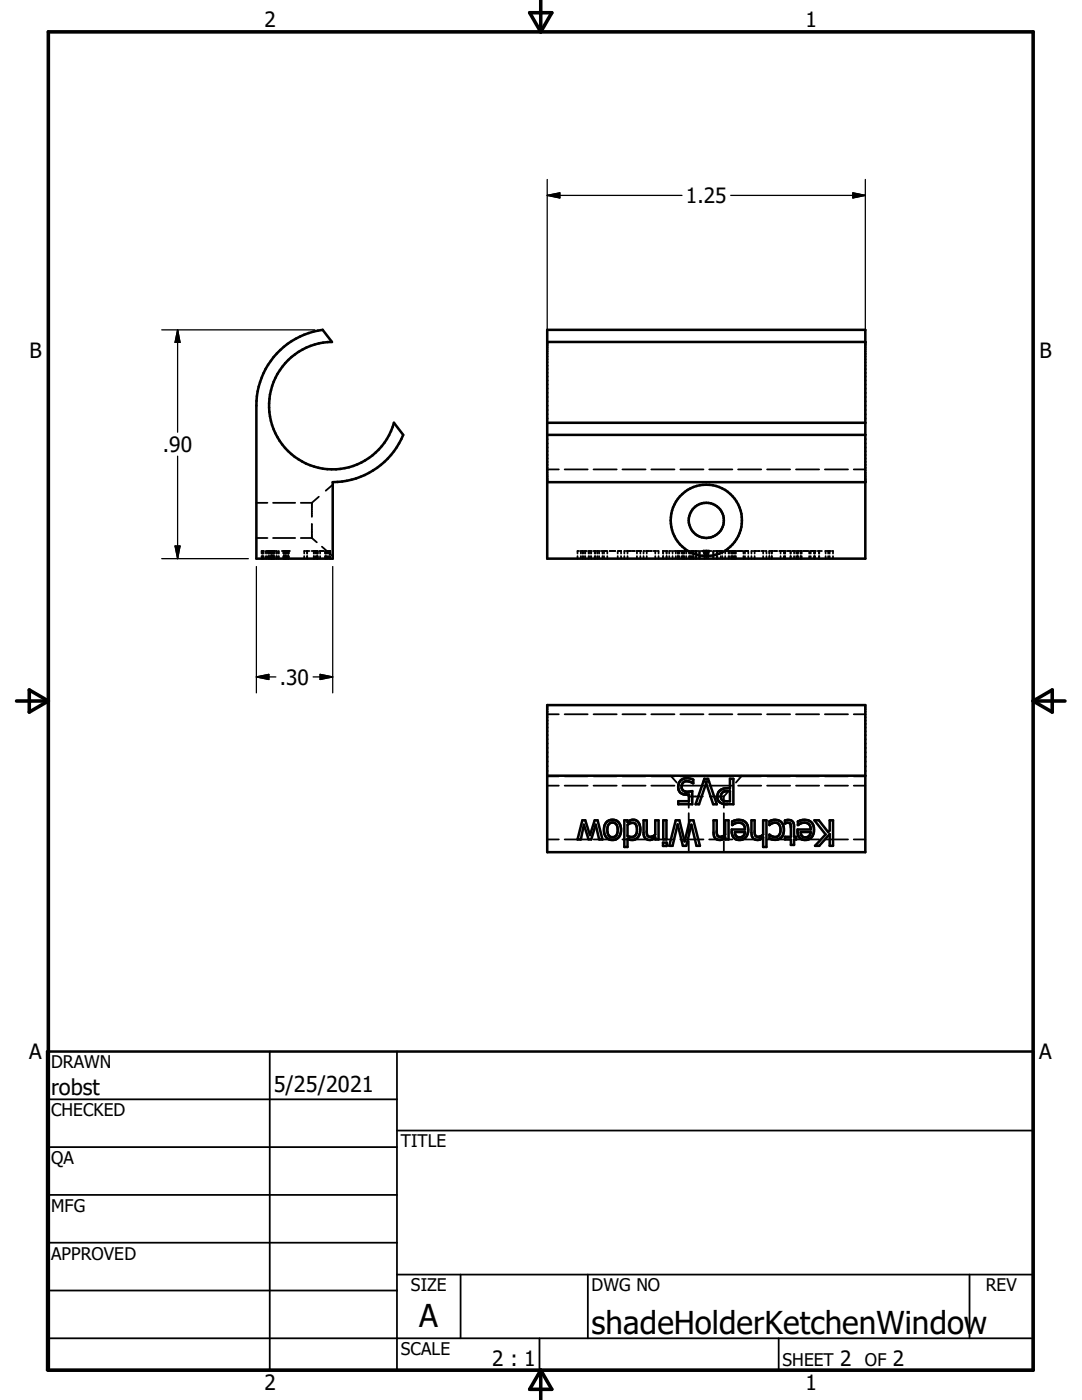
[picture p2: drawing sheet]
<svg xmlns="http://www.w3.org/2000/svg" width="216mm" height="279mm" viewBox="0 0 216 279" stroke-linecap="round" stroke-linejoin="round" font-family="sans-serif">
<g fill="none" stroke="#000" stroke-width=".51">
<path d="M55.9 69.8a15.3 15.3 0 0 1 8.5-4l1.8 2.4a12.7 12.7 0 0 0-12.5 11.7 12.7 12.7 0 0 0 10.4 13.5 12.7 12.7 0 0 0 14.5-9l1.9 2.4a15.3 15.3 0 0 1-14.1 9.4v15.3h-15.2v-30.5a15.3 15.3 0 0 1 4.7-11.2zM109.2 65.8h63.5v45.7h-63.5zM109.2 68.2h63.5M109.2 96.2h63.5M109.2 86.8h63.5M109.2 84.4h63.5M140.4 110h1.1l-.2 .4h-.4h-.4zM140.9 110v.4M109.2 140.7h63.5v29.4h-63.5zM109.2 154.8h63.5M135.9 155.7a2.24 2.24 0 0 1 2.4-.1v.7h-.1a1.57 1.57 0 0 0-2 .1 1.08 1.08 0 0 0 0 1.2 1.08 1.08 0 0 0 1.2 .4l.7-.1v2.6h-2.8v-.6h2.2v-1.4a1.66 1.66 0 0 1-2-.7 1.66 1.66 0 0 1 .4-2.1zM140.4 156h1.1"/>
<path d="M140.5 155.4h.8l1.7 5.1h-.7l-1.4-4.2-1.4 4.2h-.7zM144.1 158.2l.6-.3h1v2h-.6a1.02 1.02 0 0 1-1.2-.5 1.02 1.02 0 0 1 .2-1.2zM145.7 155.4h.6v5.1h-1.5a1.62 1.62 0 0 1-1.7-1.7 1.62 1.62 0 0 1 2-1.5h.6zM116.2 163.7h.6l.9 3 1-3h.5l1 3.8h-.6l-.7-2.9-.9 2.9h-.6l-.9-2.9-.6 2.9h-.7zM121.1 164a1.77 1.77 0 0 1 2.1-.1 1.77 1.77 0 0 1 .7 1.9 1.74 1.74 0 0 1-2 1.8 1.74 1.74 0 0 1-1.4-2.2l.1-.6zM121.6 164.3a1.1 1.1 0 0 1 1.3 .1 1.1 1.1 0 0 1 .4 1.2 1.08 1.08 0 0 1-.5 1.3 1.08 1.08 0 0 1-1.3-.2 2.16 2.16 0 0 1 .1-2.4zM124.6 163.7h.6v.4a1.47 1.47 0 0 1 1.8-.3 1.47 1.47 0 0 1 .8 1.6 1.75 1.75 0 0 1-.6 1.8 1.75 1.75 0 0 1-2 .2v1.6h-.6zM125.2 164.6a1.02 1.02 0 0 1 1.2-.4 1.02 1.02 0 0 1 .7 1.1 1.28 1.28 0 0 1-1.3 1.7l-.6-.2zM128.4 163.7h.6v2.4a.83 .83 0 0 0 .6 .9 .83 .83 0 0 0 .9-.3l.2-.1v-2.9h.7v3.8h-.7v-.4l-.1 .1a1.28 1.28 0 0 1-1.3 .4 1.28 1.28 0 0 1-.9-1.1zM132.3 168.2h.7v.6h-.7zM132.3 163.7h.7v3.8h-.7zM134.8 163.7h.8l1 4.2 1-4.2h.8l1.3 5.1h-.7l-1-4.2-1.1 4.2h-.6l-1.1-4.3-1 4.3h-.7z"/>
<path d="M142.4 163.7h.6v2.4a.83 .83 0 0 0 .5 .9 .83 .83 0 0 0 1-.3l.2-.1v-2.9h.7v3.8h-.7v-.4a1.29 1.29 0 0 1-1.5 .4 1.29 1.29 0 0 1-.8-1.3zM146.1 163.9a2.01 2.01 0 0 1 3.2 1.5 1.73 1.73 0 0 1-.9 2 1.73 1.73 0 0 1-2.2-.6l-.2-1.3h2.6a1.43 1.43 0 0 0-.9-1.3 1.43 1.43 0 0 0-1.6 .5zM146.6 166.1h2a1 1 0 0 1-1 1 1 1 0 0 1-1-1zM149.9 163.7h.7v2.4a.83 .83 0 0 0 .5 .9 .83 .83 0 0 0 1-.3l.2-.1v-2.9h.6v5.3h-.6v-1.9a1.3 1.3 0 0 1-1.5 .4 1.3 1.3 0 0 1-.9-1.3zM153.5 164.7v-.8a1.89 1.89 0 0 1 2.2 .1 1.89 1.89 0 0 1 .7 2.1 1.82 1.82 0 0 1-2.9 1.2v-.7M153.5 164.7h.1M153.5 166.6h.1M153.5 164.7a1.27 1.27 0 0 1 1.7-.4 1.27 1.27 0 0 1 .5 1.6 1.23 1.23 0 0 1-.8 1.1 1.23 1.23 0 0 1-1.4-.4M156.6 163.7a1.21 1.21 0 0 1 1.8 1.2v2.1h.5v.5h-.5v1.1h-.6v-1.1h-1.2v-.5h1.2v-2.2a.74 .74 0 0 0-1.2-.5zM159.2 163.9a2.02 2.02 0 0 1 3.2 1.5 1.73 1.73 0 0 1-.9 2 1.73 1.73 0 0 1-2.2-.6l-.2-1.3h2.7a1.43 1.43 0 0 0-1-1.3 1.43 1.43 0 0 0-1.6 .5zM159.2 164.7h.1M159.8 166.1h2a1.01 1.01 0 0 1-1 1 1.01 1.01 0 0 1-1-1z"/>
<path d="M162.5 163.7h.9l1.9 2.4 .3-.4v-2h.6v5.1h-.6v-2.3l-2.1 2.3h-.9l2.1-2.3zM9.4 209.9h196.8v63.5h-196.8z"/>
<circle cx="140.9" cy="103.8" r="3.5"/>
<circle cx="141" cy="103.9" r="7.1"/>
</g>
<g fill="none" stroke="#000" stroke-width=".36">
<path d="M63.6 99.1l-1.4 1.2M66.4 96.7l-1.4 1.2M109.2 93.7h2.3M112.7 93.7h4.6M118.4 93.7h4.7M124.2 93.7h4.6M130 93.7h4.6M135.7 93.7h4.7M141.5 93.7h4.6M147.3 93.7h4.6M153.1 93.7h4.6M158.8 93.7h4.6"/>
<path d="M164.6 93.7h4.6M170.4 93.7h2.3M51.2 100.3h2.2M51.2 107.4h2.2M52.2 111v.5M52.4 110v.5M52.4 111v.5M52.6 110v.5M52.6 111v.5M52.7 110h-.5v.5M53.1 110v.5M53.1 111v.5"/>
<path d="M53.1 110h.5v.5M53.3 110v.5M53.3 111v.5M53.6 111v.5M53.6 110h1.4M53.7 110v.5M53.7 111v.5M53.8 110v.5M53.8 111v.5M53.9 110v.5M53.9 111v.5M54.1 110v.5"/>
<path d="M54.1 111v.5M54.2 110v.5M54.2 111v.5M54.3 110v.5M54.3 111v.5M54.4 110v.5M54.4 111v.5M54.5 100.3h4.4M54.5 107.4h4.4M54.6 110v.5M54.6 111v.5M54.7 110v.5"/>
<path d="M54.7 111v.5M54.8 110v.5M54.8 111v.5M55.2 110v.5M55.2 111v.5M55.5 110v.5M55.5 111v.5M55.6 110v.5M55.6 111v.5M56.2 110h1.3M56.6 110v.5M56.6 111v.5"/>
<path d="M56.7 110v.5M56.7 111v.5M56.8 110v.5M56.8 111v.5M56.9 110v.5M56.9 111v.5M57 110v.5M57 111v.5M57.1 110v.5M57.1 111v.5M57.3 110v.5M57.3 111v.5"/>
<path d="M57.5 110v.5M57.5 111v.5M57.6 110v.5M57.6 111v.5M60 100.3h2.2M60 107.4h2.2M60.7 111v.5M60.9 110h-.2v.5M61.1 110h.6M61.3 110v.5M61.3 111v.5M62.2 110h.5"/>
<path d="M62.2 100.3v2.8M62.2 104.5v2.9M62.2 107.4l1 .8M62.6 110v.5M62.6 111v.5M62.7 110v.5M62.7 111v.5M62.8 110h.5M63 110v.5M63 111v.5M63.2 110v.5M63.2 111v.5"/>
<path d="M63.3 110v.5M63.3 111v.5M63.4 110v.5M63.4 111v.5M63.7 110h.9M63.9 110v.5M63.9 111v.5M64.2 109.1l1 .9M64.9 110v.5M64.9 111v.5M65 110h.6M65 110v.5"/>
<path d="M65 111v.5M65.1 110v.5M65.1 111v.5M65.2 110l.2 .1M65.3 110v.5M65.3 111v.5M65.6 110.3l.4 .3M65.6 110v.5M65.6 111v.5M65.7 110h.2v.5M65.8 110v.1M65.8 110.3v.5"/>
<path d="M65.8 111.1v.4M65.9 111v.5M66.2 110.8l.2 .2M115.2 111v.5M115.6 110h-.4v.5M115.9 111v.5M116.2 110v.5M116.2 111v.5M116.4 110h-.5v.5M116.5 110v.5M116.5 111v.5M116.6 110h.5"/>
<path d="M116.8 110v.5M116.8 111v.5M117.4 111v.5M117.7 110v.5M117.7 111v.5M118 110v.5M118 111v.5M118 110h-.6v.5M118.3 110h.5M118.7 110v.5M118.7 111v.5M118.9 110v.5"/>
<path d="M118.9 111v.5M119 110h.6v.5M119.2 110v.5M119.2 111v.5M119.6 111v.5M119.9 110h.3v.5M120.2 111v.5M120.5 111v.5M121.1 110h-.6v.5M121.2 110v.5M121.2 111v.5M121.6 110h1.2"/>
<path d="M123.3 110v.5M123.3 111v.5M123.4 110h.5v.5M123.9 111v.5M124.6 111v.5M124.8 110h-.2v.5M125 110h.4M125.2 110v.5M125.2 111v.5M125.6 110h.3M126.2 110h.5M127 110h.5"/>
<path d="M127.1 110v.5M127.1 111v.5M127.6 110h.2v.5M127.8 111v.5M128.4 111v.5M128.6 110h-.2v.5M128.8 110h.6M129 110v.5M129 111v.5M129.6 110h.5M130.4 110h.6M130.7 110v.5"/>
<path d="M130.7 111v.5M131.2 110h.2v.5M131.4 111v.5M132.3 110v.5M132.3 111v.5M132.6 110h-.3v.5M132.8 110h.2v.5M133 110v.5M133 111v.5M133.5 111v.5M134 110h-.5v.5M134.2 110v.5"/>
<path d="M134.2 111v.5M134.4 110h.6M134.8 110v.5M134.8 111v.5M135.2 110h.3M135.2 110v.5M135.2 111v.5M135.3 110v.5M135.3 111v.5M135.6 110v.5M135.6 111v.5M135.6 110h.6"/>
<path d="M136 110v.5M136 111v.5M136.3 110v.5M136.3 111v.5M136.6 110.5v-.5h.9v.5M136.6 111v.5M136.9 110v.5M136.9 111v.5M137.5 111v.5M137.6 110v.5M137.6 111v.5M137.8 110v.5"/>
<path d="M137.8 111v.5M137.9 110h.6M138 110v.5M138 111v.5M138.1 110v.5M138.1 111v.5M138.3 110v.5M138.3 111v.5M138.4 110v.5M138.4 111v.5M138.7 110h.6M138.8 110v.5"/>
<path d="M138.8 111v.5M139 110v.5M139 111v.5M139.5 110v.5M139.5 111v.5M139.7 110v.5M139.7 111v.5M139.8 110h.6M140.5 110.4v.4M140.5 111.1v.4M140.9 110.4v.4M140.9 111.1v.4"/>
<path d="M141.3 110.4v.4M141.3 111.1v.4M141.5 110h.5M142.3 110v.5M142.3 111v.5M142.4 110v.5M142.4 111v.5M142.5 110h.8M143 110v.5M143 111v.5M143.1 110v.5M143.1 111v.5"/>
<path d="M143.4 110h.7M143.8 110v.5M143.8 111v.5M144.1 110v.5M144.1 111v.5M144.6 110h.7M144.7 110v.5M144.7 111v.5M145.4 110v.5M145.4 111v.5M145.5 110h.4M145.7 110v.5"/>
<path d="M145.7 111v.5M146 110v.5M146 111v.5M146.1 110v.5M146.1 111v.5M146.1 110h.3M146.3 110v.5M146.3 111v.5M146.6 110h.3M146.6 110v.5M146.6 111v.5M146.8 110v.5"/>
<path d="M146.8 111v.5M147.2 110h.8M148.3 110v.5M148.3 111v.5M148.6 110.5l.1-.5h.6v.5M148.6 111v.5M149.3 111v.5M149.9 111v.5M150.1 110h-.2v.5M150.4 110h.5M150.6 110v.5M150.6 111v.5"/>
<path d="M151.1 110h.5M151.9 110h.6M152.3 110v.5M152.3 111v.5M152.7 110h.2v.5M152.9 111v.5M153.5 111v.5M153.7 110h-.2v.5M153.9 110h.3M154 110v.5M154 111v.5M154.4 110h.7"/>
<path d="M155.5 110h.6M155.8 110v.5M155.8 111v.5M156.2 110h.2v.5M156.4 111v.5M156.6 111v.5M156.7 110v.5M156.7 111v.5M156.9 110h-.3v.5M157.1 110h.6v.5M157.7 111v.5M157.8 110v.5"/>
<path d="M157.8 111v.5M158.1 110h.5M158.4 110v.5M158.4 111v.5M158.7 110h.2v.5M158.9 111v.5M159.1 111v.5M159.2 110v.5M159.2 111v.5M159.4 110h-.3v.5M159.6 110h.4M159.7 110v.5"/>
<path d="M159.7 111v.5M159.8 110v.5M159.8 111v.5M160 110v.5M160 111v.5M160.3 110h.8M161.5 110v.5M161.5 111v.5M161.8 110.5v-.5h.6v.5M161.8 111v.5M162.4 111v.5M162.5 111v.5"/>
<path d="M162.6 110v.5M162.6 111v.5M162.8 110h-.3v.5M163.1 110h.9M163.4 110v.5M163.4 111v.5M163.5 110v.5M163.5 111v.5M164.6 110h.8M164.7 110v.5M164.7 111v.5M165.3 110v.5"/>
<path d="M165.3 111v.5M165.5 110h.3M165.6 110v.5M165.6 111v.5M166 110h.2v.5M166.2 111v.5M109.2 156.8h2.3M109.2 154.9h2.3M109.2 142.5h2.3M112.7 156.8h4.6M112.7 154.9h4.6M112.7 142.5h4.6"/>
<path d="M118.4 156.8h4.7M118.4 154.9h4.7M118.4 142.5h4.7M124.2 156.8h4.6M124.2 154.9h4.6M124.2 142.5h4.6M130 156.8h4.6M130 154.9h4.6M130 142.5h4.6M133.8 154.8l1.2 1.4M135.7 156.8h4.7M135.7 154.9h4.7"/>
<path d="M135.7 142.5h4.7M136.2 157.6l1.2 1.4M137.4 159h2.8M137.4 159v2.2M141.5 156.8h4.6M141.5 154.9h4.6M141.5 142.5h4.6M141.6 159h2.8M144.4 159v2.2M145.7 157.6l-1.3 1.4M147.3 156.8h4.6M147.3 154.9h4.6"/>
<path d="M147.3 142.5h4.6M148 154.8l-1.2 1.4M153.1 156.8h4.6M153.1 154.9h4.6M153.1 142.5h4.6M158.8 156.8h4.6M158.8 154.9h4.6M158.8 142.5h4.6M164.6 156.8h4.6M164.6 154.9h4.6M164.6 142.5h4.6M170.4 156.8h2.3"/>
<path d="M170.4 154.9h2.3M170.4 142.5h2.3M109.2 167.5h2.3M112.7 167.5h4.6M118.4 167.5h4.7M124.2 167.5h4.6M130 167.5h4.6M135.7 167.5h4.7M137.4 162.3v4.4M137.4 167.9v2.2M141.5 167.5h4.6M144.4 162.3v4.4"/>
<path d="M144.4 167.9v2.2M147.3 167.5h4.6M153.1 167.5h4.6M158.8 167.5h4.6M164.6 167.5h4.6M170.4 167.5h2.3M9.4 219.4h69.8M53.8 209.9v63.5M79.2 209.9v63.5M9.4 228.9h69.8M9.4 238.5h69.8M79.2 225.6h127"/>
<path d="M9.4 248h69.8M9.4 257.6h69.8M79.2 254.4h127M91.9 254.4v12.7M117.3 254.4v12.7M193.5 254.4v12.7M9.4 267.1h196.8M107.6 267.1v6.3M155.4 267.1v6.3"/>
</g>
<g fill="#000">
<circle cx="57.6" cy="110" r=".18"/>
<circle cx="62.7" cy="110" r=".18"/>
<circle cx="120.5" cy="110" r=".18"/>
<circle cx="127.8" cy="110" r=".18"/>
<circle cx="129" cy="110" r=".18"/>
<circle cx="132.3" cy="110" r=".18"/>
<circle cx="133" cy="110" r=".18"/>
<circle cx="144.6" cy="110" r=".18"/>
<circle cx="148" cy="110" r=".18"/>
<circle cx="148.7" cy="110" r=".18"/>
<circle cx="150.6" cy="110" r=".18"/>
<circle cx="161.1" cy="110" r=".18"/>
<circle cx="161.8" cy="110" r=".18"/>
<circle cx="162.4" cy="110" r=".18"/>
</g>
<path d="M9.6 6.4h196.6v267h-196.6zM105.7 2.5h4.4l-2.2 3.9zM107.9 0v6.4M3.3 139.9h6.3M5.8 137.7l3.8 2.2-3.8 2.2zM206.2 139.9h6.3M206.2 139.9l3.8-2.2v4.4zM107.9 273.4v6M107.9 273.4l2.2 3.9h-4.4z" fill="none" stroke="#000" stroke-width=".71"/>
<g fill="none" stroke="#000" stroke-width=".25">
<path d="M109.2 39h26.9M109.2 39l2.5-.5v1zM109.2 35.8v30.8M145.8 39h26.9M170.2 38.5l2.5 .5-2.5 .5zM172.7 35.8v30.8M32.3 65.8h30.5M35.4 65.8v20.5M35.4 65.8l.5 2.5h-1zM35.4 91v20.5M32.3 111.5h17.3M34.9 109h1l-.5 2.5z"/>
<path d="M51.2 113.1v25.2M66.4 113.1v25.2M51.2 135.1h3.8M51.2 135.1l2.4-.5v1zM62.5 135.1h3.9M63.9 134.6l2.5 .5-2.5 .5z"/>
</g>
<path d="M109.2 39l2.5-.5v1zM170.2 38.5l2.5 .5-2.5 .5zM35.4 65.8l.5 2.5h-1zM34.9 109h1l-.5 2.5zM51.2 135.1l2.4-.5v1zM63.9 134.6l2.5 .5-2.5 .5z" fill="#000" stroke="#000" stroke-width=".25"/>
<g font-size="6.3">
<text x="83.7" y="264.9">A</text>
<text x="118" y="266.2">shadeHolderKetchenWindow</text>
</g>
<g font-size="4.4">
<text x="10.2" y="218.6">robst</text>
<text x="54.6" y="217.9">5/25/2021</text>
</g>
<g font-size="4.2">
<text x="52.8" y="5.4">2</text>
<text x="160.7" y="5.4">1</text>
<text x="136.9" y="40.6">1.25</text>
<text x="5.9" y="71.5">B</text>
<text x="207.4" y="71.5">B</text>
<text x="32.5" y="90.2">.90</text>
<text x="55.8" y="136.7">.30</text>
<text x="5.8" y="211.4">A</text>
<text x="207.4" y="211.4">A</text>
<text x="98.2" y="272.7">2 : 1</text>
<text x="167.7" y="272.6">2</text>
<text x="178.2" y="272.6">2</text>
<text x="52.8" y="277.5">2</text>
<text x="160.7" y="277.5">1</text>
</g>
<g font-size="3.5">
<text x="10.2" y="213.1">DRAWN</text>
<text x="10.2" y="222.7">CHECKED</text>
<text x="10.2" y="232.3">QA</text>
<text x="80" y="228.9">TITLE</text>
<text x="10.2" y="241.8">MFG</text>
<text x="10.2" y="251.4">APPROVED</text>
<text x="82" y="257.7">SIZE</text>
<text x="118" y="257.7">DWG NO</text>
<text x="196.7" y="257.6">REV</text>
<text x="80" y="270.4">SCALE</text>
<text x="156.1" y="272.6">SHEET</text>
<text x="172.6" y="272.6">OF</text>
</g>
</svg>
